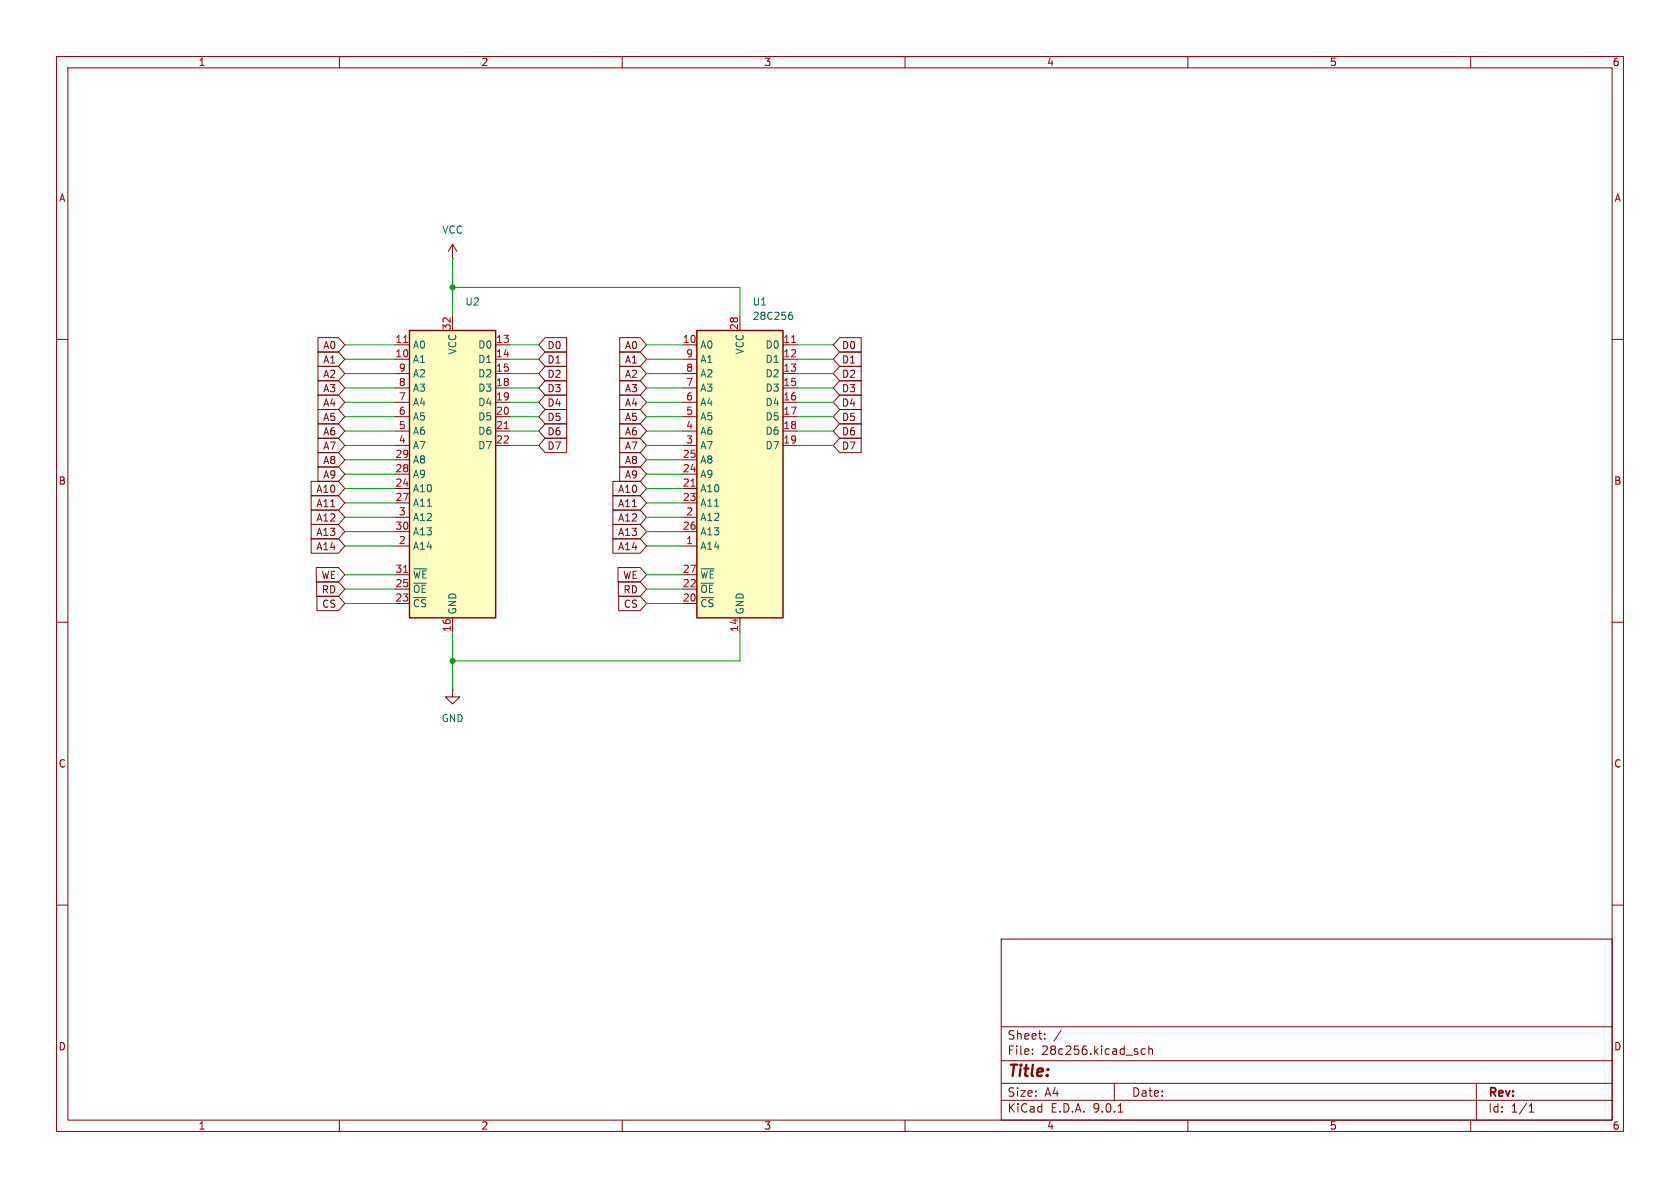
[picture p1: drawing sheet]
<svg xmlns="http://www.w3.org/2000/svg" width="297mm" height="210mm" viewBox="0 0 297 210" stroke-linecap="round" stroke-linejoin="round" font-family="sans-serif">
<g fill="none" stroke="#840000" stroke-width=".18">
<path d="M10 10h277v190h-277zM12 12h273v186h-273zM60 10v2M110 10v2M160 10v2M210 10v2M260 10v2M10 60h2M285 60h2M10 110h2M285 110h2M80 121.9v1.3h1.3l-1.3 1.3-1.3-1.3h1.3"/>
<path d="M80 121.9h.1M10 160h2M177 166h108v32h-108zM285 160h2M60 198v2M110 198v2M160 198v2M177 194.5h108M177 191.5h108M177 187.5h108M177 181.5h108M182.5 186.3v.1"/>
<path d="M182.5 185.5v.1M184.7 183.6v.1M184.7 182.8v.1M187.6 182.1l-1.3 2M197 191.5v3M197.7 196.6h.8M202.5 185.5l-.5-.1-.3 .3v.4l.2 .2h.6M203.1 185.5l.2-.1 .4 .1v.9M203.1 184.9v1.5M210 198v2M260 198v2M261 191.5v6.5"/>
<path d="M270.3 196.6h.9M270.3 195.5l.4-.4v1.5"/>
</g>
<path d="M72.4 58.4h15.2v50.8h-15.2z" fill="#ffffc2"/>
<path d="M72.4 58.4h15.2v50.8h-15.2z" fill="none" stroke="#840000" stroke-width=".25"/>
<g fill="none" stroke="#840000" stroke-width=".18">
<path d="M80 55.9v2.5M69.8 61h2.6M69.8 63.5h2.6M69.8 66h2.6M69.8 68.6h2.6M69.8 71.1h2.6M69.8 73.7h2.6M69.8 76.2h2.6M69.8 78.7h2.6M87.6 61h2.6M87.6 63.5h2.6M87.6 66h2.6"/>
<path d="M87.6 68.6h2.6M87.6 71.1h2.6M87.6 73.7h2.6M87.6 76.2h2.6M87.6 78.7h2.6M69.8 81.3h2.6M69.8 83.8h2.6M69.8 86.4h2.6M69.8 88.9h2.6M69.8 91.4h2.6M69.8 94h2.6M69.8 96.5h2.6"/>
<path d="M69.8 101.6h2.6M69.8 104.1h2.6M69.8 106.7h2.6M80 109.2v2.6"/>
</g>
<path d="M71.4 60.5h.7M89.1 75.8h.8M71.4 101.2h.7" fill="none" stroke="#a90000" stroke-width=".18"/>
<path d="M73.1 100.6h2.4" fill="none" stroke="#006464" stroke-width=".18"/>
<path d="M123.2 58.4h15.2v50.8h-15.2z" fill="#ffffc2"/>
<path d="M123.2 58.4h15.2v50.8h-15.2z" fill="none" stroke="#840000" stroke-width=".25"/>
<g fill="none" stroke="#840000" stroke-width=".18">
<path d="M56.2 59.7h3.6l1.2 1.3-1.2 1.2h-3.6zM80 45.7h.1M80 43.2l-.8 1.3M80 43.2l.8 1.3M80 43.2v2.5M96.4 59.7h3.8v2.5h-3.8l-1.2-1.2zM109.6 59.7h3.6l1.1 1.3-1.1 1.2h-3.6zM130.8 55.9v2.5M148.4 59.7h3.8v2.5h-3.8l-1.1-1.2zM56.2 64.8h3.6l1.2 1.2-1.2 1.3h-3.6zM56.2 77.5h3.6l1.2 1.2-1.2 1.3h-3.6zM56.2 69.8h3.6l1.2 1.3-1.2 1.3h-3.6z"/>
<path d="M56.2 62.2h3.6l1.2 1.3-1.2 1.3h-3.6zM56.2 67.3h3.6l1.2 1.3-1.2 1.3h-3.6zM56.2 72.4h3.6l1.2 1.3-1.2 1.2h-3.6zM56.2 74.9h3.6l1.2 1.3-1.2 1.3h-3.6zM96.4 62.2h3.8v2.6h-3.8l-1.2-1.3zM96.4 77.5h3.8v2.5h-3.8l-1.2-1.3zM96.4 72.4h3.8v2.5h-3.8l-1.2-1.2zM96.4 74.9h3.8v2.6h-3.8l-1.2-1.3zM96.4 67.3h3.8v2.6h-3.8l-1.2-1.3zM96.4 69.8h3.8v2.6h-3.8l-1.2-1.3zM96.4 64.8h3.8v2.5h-3.8l-1.2-1.3zM109.6 74.9h3.6l1.1 1.3-1.1 1.3h-3.6z"/>
<path d="M109.6 77.5h3.6l1.1 1.2-1.1 1.3h-3.6zM109.6 72.4h3.6l1.1 1.3-1.1 1.2h-3.6zM109.6 69.8h3.6l1.1 1.3-1.1 1.3h-3.6zM109.6 67.3h3.6l1.1 1.3-1.1 1.3h-3.6zM109.6 64.8h3.6l1.1 1.2-1.1 1.3h-3.6zM109.6 62.2h3.6l1.1 1.3-1.1 1.3h-3.6zM120.6 61h2.6M120.6 63.5h2.6M120.6 66h2.6M120.6 68.6h2.6M120.6 71.1h2.6M120.6 73.7h2.6"/>
<path d="M120.6 76.2h2.6M120.6 78.7h2.6M138.4 61h2.6M138.4 63.5h2.6M138.4 66h2.6M138.4 68.6h2.6M138.4 71.1h2.6M138.4 73.7h2.6M138.4 76.2h2.6M138.4 78.7h2.6M148.4 69.8h3.8v2.6h-3.8l-1.1-1.3zM148.4 74.9h3.8v2.6h-3.8l-1.1-1.3z"/>
<path d="M148.4 62.2h3.8v2.6h-3.8l-1.1-1.3zM148.4 64.8h3.8v2.5h-3.8l-1.1-1.3zM148.4 67.3h3.8v2.6h-3.8l-1.1-1.3zM148.4 77.5h3.8v2.5h-3.8l-1.1-1.3zM148.4 72.4h3.8v2.5h-3.8l-1.1-1.2zM55 85.1h4.8l1.2 1.3-1.2 1.2h-4.8zM55 87.6h4.8l1.2 1.3-1.2 1.3h-4.8zM55 90.2h4.8l1.2 1.2-1.2 1.3h-4.8zM55 92.7h4.8l1.2 1.3-1.2 1.3h-4.8zM55 95.2h4.8l1.2 1.3-1.2 1.3h-4.8zM56.2 80h3.6l1.2 1.3-1.2 1.3h-3.6zM56.2 82.5h3.6l1.2 1.3-1.2 1.3h-3.6z"/>
<path d="M108.3 92.7h4.9l1.1 1.3-1.1 1.3h-4.9zM108.3 90.2h4.9l1.1 1.2-1.1 1.3h-4.9zM108.3 95.2h4.9l1.1 1.3-1.1 1.3h-4.9zM108.3 87.6h4.9l1.1 1.3-1.1 1.3h-4.9zM108.3 85.1h4.9l1.1 1.3-1.1 1.2h-4.9zM109.6 80h3.6l1.1 1.3-1.1 1.3h-3.6zM109.6 82.5h3.6l1.1 1.3-1.1 1.3h-3.6zM120.6 81.3h2.6M120.6 83.8h2.6M120.6 86.4h2.6M120.6 88.9h2.6M120.6 91.4h2.6"/>
<path d="M120.6 94h2.6M120.6 96.5h2.6M55.9 100.3h3.9l1.2 1.3-1.2 1.3h-3.9zM56 102.9h3.8l1.2 1.2-1.2 1.3h-3.8zM56 105.4h3.8l1.2 1.3-1.2 1.3h-3.8zM109.3 100.3h3.9l1.1 1.3-1.1 1.3h-3.9zM109.3 102.9h3.9l1.1 1.2-1.1 1.3h-3.9zM109.4 105.4h3.8l1.1 1.3-1.1 1.3h-3.8zM120.6 101.6h2.6M120.6 104.1h2.6M120.6 106.7h2.6M130.8 109.2v2.6"/>
</g>
<path d="M139.9 60.5h.8M122.2 85.9h.7" fill="none" stroke="#a90000" stroke-width=".18"/>
<path d="M139.7 55.7h.2l.2 .2v.4l-.4 .2M140 55.2l-.3 .1M123.9 100.6h2.4" fill="none" stroke="#006464" stroke-width=".18"/>
<g fill="none" stroke="#009600" stroke-width=".18">
<path d="M80 45.7v10.2M80 50.8h50.8v5.1M61 68.6h8.8M61 66h8.8M61 63.5h8.8M61 61h8.8M61 76.2h8.8M61 73.7h8.8M61 71.1h8.8M61 78.7h8.8M90.2 68.6h5M90.2 66h5"/>
<path d="M90.2 63.5h5M90.2 61h5M90.2 76.2h5M90.2 73.7h5M90.2 71.1h5M90.2 78.7h5M114.3 68.6h6.3M114.3 66h6.3M114.3 63.5h6.3M114.3 61h6.3M114.3 76.2h6.3M114.3 73.7h6.3"/>
<path d="M114.3 71.1h6.3M114.3 78.7h6.3M141 68.6h6.3M141 66h6.3M141 63.5h6.3M141 61h6.3M141 76.2h6.3M141 73.7h6.3M141 71.1h6.3M141 78.7h6.3M61 81.3h8.8M61 83.8h8.8"/>
<path d="M61 86.4h8.8M61 88.9h8.8M61 96.5h8.8M61 91.4h8.8M61 94h8.8M114.3 81.3h6.3M114.3 83.8h6.3M114.3 86.4h6.3M114.3 88.9h6.3M114.3 96.5h6.3M114.3 91.4h6.3M114.3 94h6.3"/>
<path d="M61 104.1h8.8M61 106.7h8.8M61 101.6h8.8M80 111.8v10.1M114.3 104.1h6.3M114.3 106.7h6.3M114.3 101.6h6.3M130.8 111.8v5h-50.8"/>
</g>
<g fill="#009600" stroke="#009600" stroke-width=".18">
<circle cx="80" cy="50.8" r=".46"/>
<circle cx="80" cy="116.8" r=".46"/>
</g>
<text font-size="2.8" fill="#840000" x="178" y="190.9">Title:</text>
<g font-size="2.1" fill="#840000">
<text x="178" y="184">Sheet:</text>
<text x="178" y="186.7">File:</text>
<text x="184.1" y="186.7">28c256.kicad_sch</text>
<text x="178" y="196.9">KiCad</text>
<text x="178" y="194.1">Size:</text>
<text x="184.7" y="194.1">A4</text>
<text x="185.7" y="196.9">E.D.A.</text>
<text x="193.3" y="196.9">9.0.1</text>
<text x="200" y="194.1">Date:</text>
<text x="263" y="194.3">Rev:</text>
<text x="263" y="196.9">Id:</text>
<text x="267.1" y="196.9">1/1</text>
</g>
<g font-size="1.8" fill="#840000">
<text x="35" y="11.9">1</text>
<text x="85" y="11.9">2</text>
<text x="135" y="11.9">3</text>
<text x="185" y="11.9">4</text>
<text x="235" y="11.9">5</text>
<text x="285" y="11.9">6</text>
<text x="10.3" y="35.9">A</text>
<text x="285.3" y="35.9">A</text>
<text x="57" y="64.5">A1</text>
<text x="57" y="61.9">A0</text>
<text x="96.7" y="61.9">D0</text>
<text x="96.7" y="64.5">D1</text>
<text x="110.4" y="64.5">A1</text>
<text x="110.4" y="61.9">A0</text>
<text x="148.7" y="64.5">D1</text>
<text x="148.7" y="61.9">D0</text>
<text x="57" y="67">A2</text>
<text x="57" y="69.5">A3</text>
<text x="96.7" y="69.5">D3</text>
<text x="96.7" y="67">D2</text>
<text x="110.4" y="69.5">A3</text>
<text x="110.4" y="67">A2</text>
<text x="148.7" y="67">D2</text>
<text x="148.7" y="69.5">D3</text>
<text x="57" y="72.1">A4</text>
<text x="57" y="74.6">A5</text>
<text x="57" y="77.2">A6</text>
<text x="96.7" y="74.6">D5</text>
<text x="96.7" y="77.2">D6</text>
<text x="96.7" y="72.1">D4</text>
<text x="110.4" y="77.2">A6</text>
<text x="110.4" y="74.6">A5</text>
<text x="110.4" y="72.1">A4</text>
<text x="148.7" y="72.1">D4</text>
<text x="148.7" y="77.2">D6</text>
<text x="148.7" y="74.6">D5</text>
<text x="57" y="79.7">A7</text>
<text x="57" y="82.2">A8</text>
<text x="96.7" y="79.7">D7</text>
<text x="110.4" y="79.7">A7</text>
<text x="110.4" y="82.2">A8</text>
<text x="148.7" y="79.7">D7</text>
<text x="10.3" y="85.9">B</text>
<text x="55.8" y="87.3">A10</text>
<text x="55.8" y="89.9">A11</text>
<text x="57" y="84.8">A9</text>
<text x="109.2" y="89.9">A11</text>
<text x="109.2" y="87.3">A10</text>
<text x="110.4" y="84.8">A9</text>
<text x="285.3" y="85.9">B</text>
<text x="55.8" y="92.4">A12</text>
<text x="55.8" y="94.9">A13</text>
<text x="109.2" y="94.9">A13</text>
<text x="109.2" y="92.4">A12</text>
<text x="55.8" y="97.5">A14</text>
<text x="109.2" y="97.5">A14</text>
<text x="56.7" y="102.6">WE</text>
<text x="56.8" y="105.1">RD</text>
<text x="56.8" y="107.6">CS</text>
<text x="110.1" y="102.6">WE</text>
<text x="110.1" y="105.1">RD</text>
<text x="110.2" y="107.6">CS</text>
<text x="10.3" y="135.9">C</text>
<text x="285.3" y="135.9">C</text>
<text x="10.3" y="185.9">D</text>
<text x="285.3" y="185.9">D</text>
<text x="35" y="199.9">1</text>
<text x="85" y="199.9">2</text>
<text x="135" y="199.9">3</text>
<text x="185" y="199.9">4</text>
<text x="235" y="199.9">5</text>
<text x="285" y="199.9">6</text>
</g>
<g font-size="1.8" fill="#006464">
<text x="78.1" y="41.5">VCC</text>
<text x="82.2" y="54.2">U2</text>
<text x="133" y="56.7">28C256</text>
<text x="133" y="54.2">U1</text>
<text x="72.9" y="61.8">A0</text>
<text x="72.9" y="64.4">A1</text>
<text x="80.9" y="62.8" transform="rotate(-90 80.9 62.8)">VCC</text>
<text x="84.4" y="61.8">D0</text>
<text x="84.4" y="64.4">D1</text>
<text x="123.7" y="61.8">A0</text>
<text x="123.7" y="64.4">A1</text>
<text x="131.7" y="62.8" transform="rotate(-90 131.7 62.8)">VCC</text>
<text x="135.2" y="61.8">D0</text>
<text x="135.2" y="64.4">D1</text>
<text x="72.9" y="66.9">A2</text>
<text x="72.9" y="69.4">A3</text>
<text x="72.9" y="72">A4</text>
<text x="84.4" y="66.9">D2</text>
<text x="84.4" y="69.4">D3</text>
<text x="84.4" y="72">D4</text>
<text x="123.7" y="66.9">A2</text>
<text x="123.7" y="69.4">A3</text>
<text x="123.7" y="72">A4</text>
<text x="135.2" y="66.9">D2</text>
<text x="135.2" y="69.4">D3</text>
<text x="135.2" y="72">D4</text>
<text x="72.9" y="74.5">A5</text>
<text x="72.9" y="77.1">A6</text>
<text x="84.4" y="74.5">D5</text>
<text x="84.4" y="77.1">D6</text>
<text x="123.7" y="74.5">A5</text>
<text x="123.7" y="77.1">A6</text>
<text x="135.2" y="74.5">D5</text>
<text x="135.2" y="77.1">D6</text>
<text x="72.9" y="79.6">A7</text>
<text x="72.9" y="82.1">A8</text>
<text x="84.4" y="79.6">D7</text>
<text x="123.7" y="79.6">A7</text>
<text x="123.7" y="82.1">A8</text>
<text x="135.2" y="79.6">D7</text>
<text x="72.9" y="84.7">A9</text>
<text x="72.9" y="87.2">A10</text>
<text x="72.9" y="89.8">A11</text>
<text x="123.7" y="84.7">A9</text>
<text x="123.7" y="87.2">A10</text>
<text x="123.7" y="89.8">A11</text>
<text x="72.9" y="92.3">A12</text>
<text x="72.9" y="94.8">A13</text>
<text x="123.7" y="92.3">A12</text>
<text x="123.7" y="94.8">A13</text>
<text x="72.9" y="97.4">A14</text>
<text x="123.7" y="97.4">A14</text>
<text x="72.9" y="102.5">~{WE}</text>
<text x="72.9" y="105">~{OE}</text>
<text x="72.9" y="107.5">~{CS}</text>
<text x="123.7" y="102.5">~{WE}</text>
<text x="123.7" y="105">~{OE}</text>
<text x="123.7" y="107.5">~{CS}</text>
<text x="80.9" y="108.7" transform="rotate(-90 80.9 108.7)">GND</text>
<text x="131.7" y="108.7" transform="rotate(-90 131.7 108.7)">GND</text>
<text x="78" y="127.9">GND</text>
</g>
<g font-size="1.8" fill="#a90000">
<text x="79.8" y="58.5" transform="rotate(-90 79.8 58.5)">32</text>
<text x="130.6" y="58.5" transform="rotate(-90 130.6 58.5)">28</text>
<text x="69.8" y="60.7">11</text>
<text x="69.8" y="63.2">10</text>
<text x="70.4" y="65.8">9</text>
<text x="87.6" y="60.7">13</text>
<text x="87.6" y="63.2">14</text>
<text x="87.6" y="65.8">15</text>
<text x="120.6" y="60.7">10</text>
<text x="121.2" y="63.2">9</text>
<text x="121.2" y="65.8">8</text>
<text x="138.4" y="60.7">11</text>
<text x="138.4" y="63.2">12</text>
<text x="138.4" y="65.8">13</text>
<text x="70.4" y="68.3">8</text>
<text x="70.4" y="70.9">7</text>
<text x="87.6" y="68.3">18</text>
<text x="87.6" y="70.9">19</text>
<text x="121.2" y="68.3">7</text>
<text x="121.2" y="70.9">6</text>
<text x="138.4" y="68.3">15</text>
<text x="138.4" y="70.9">16</text>
<text x="70.4" y="73.4">6</text>
<text x="70.4" y="75.9">5</text>
<text x="87.6" y="73.4">20</text>
<text x="87.6" y="75.9">21</text>
<text x="121.2" y="73.4">5</text>
<text x="121.2" y="75.9">4</text>
<text x="138.4" y="73.4">17</text>
<text x="138.4" y="75.9">18</text>
<text x="69.8" y="81">29</text>
<text x="69.8" y="83.6">28</text>
<text x="70.4" y="78.5">4</text>
<text x="87.6" y="78.5">22</text>
<text x="120.6" y="81">25</text>
<text x="120.6" y="83.6">24</text>
<text x="121.2" y="78.5">3</text>
<text x="138.4" y="78.5">19</text>
<text x="69.8" y="86.1">24</text>
<text x="69.8" y="88.6">27</text>
<text x="120.6" y="86.1">21</text>
<text x="120.6" y="88.6">23</text>
<text x="69.8" y="93.7">30</text>
<text x="70.4" y="91.2">3</text>
<text x="120.6" y="93.7">26</text>
<text x="121.2" y="91.2">2</text>
<text x="69.8" y="101.3">31</text>
<text x="70.4" y="96.3">2</text>
<text x="120.6" y="101.3">27</text>
<text x="121.2" y="96.3">1</text>
<text x="69.8" y="103.9">25</text>
<text x="69.8" y="106.4">23</text>
<text x="120.6" y="103.9">22</text>
<text x="120.6" y="106.4">20</text>
<text x="79.8" y="111.8" transform="rotate(-90 79.8 111.8)">16</text>
<text x="130.6" y="111.8" transform="rotate(-90 130.6 111.8)">14</text>
</g>
</svg>
